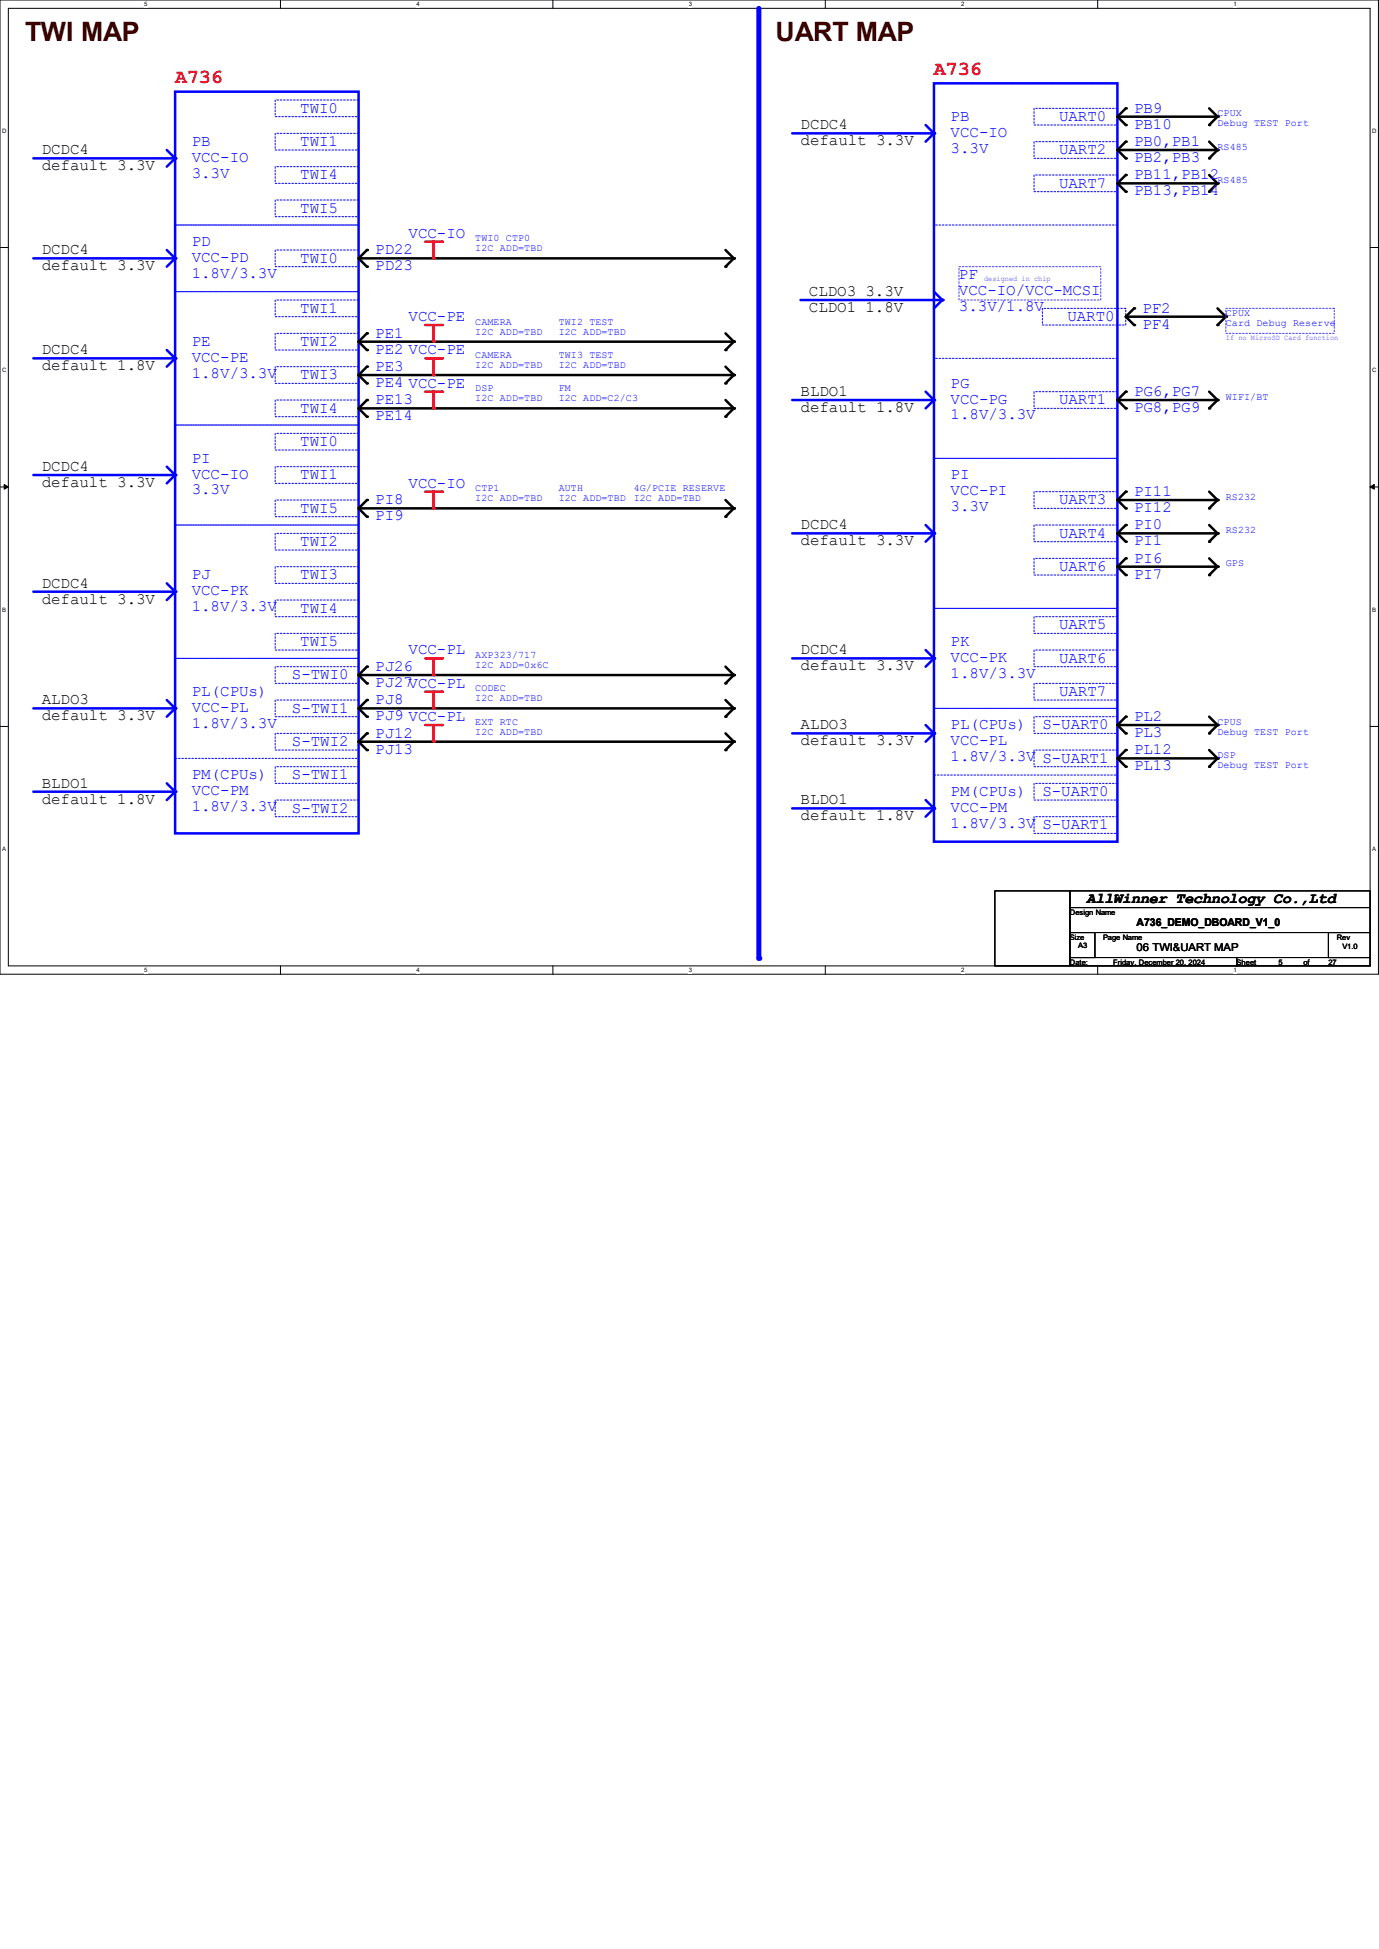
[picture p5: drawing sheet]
<svg xmlns="http://www.w3.org/2000/svg" width="210mm" height="297mm" viewBox="0 0 210 297" stroke-linecap="round" stroke-linejoin="round" font-family="sans-serif">
<path d="M0 0h209.9v148.5h-209.9zM1.3 1.3h207.4v145.9h-207.4z" fill="none" stroke="#000" stroke-width=".15"/>
<g fill="#fff">
<path d="M22 .1h.5v1h-.5z"/>
<path d="M22 147.3h.5v1h-.5z"/>
</g>
<path d="M42.7 0v1.3M42.7 147.2v1.3" fill="none" stroke="#000" stroke-width=".15"/>
<g fill="#fff">
<path d="M63.4 .1h.5v1h-.5z"/>
<path d="M63.4 147.3h.5v1h-.5z"/>
</g>
<path d="M84.2 0v1.3M84.2 147.2v1.3" fill="none" stroke="#000" stroke-width=".15"/>
<g fill="#fff">
<path d="M104.9 .1h.5v1h-.5z"/>
<path d="M104.9 147.3h.5v1h-.5z"/>
</g>
<path d="M125.7 0v1.3M125.7 147.2v1.3" fill="none" stroke="#000" stroke-width=".15"/>
<g fill="#fff">
<path d="M146.4 .1h.5v1h-.5z"/>
<path d="M146.4 147.3h.5v1h-.5z"/>
</g>
<path d="M167.2 0v1.3M167.2 147.2v1.3" fill="none" stroke="#000" stroke-width=".15"/>
<g fill="#fff">
<path d="M187.9 .1h.5v1h-.5z"/>
<path d="M187.9 147.3h.5v1h-.5z"/>
<path d="M.3 19.5h.7v1h-.7z"/>
<path d="M209 19.5h.6v1h-.6z"/>
<path d="M.3 55.9h.7v1h-.7z"/>
<path d="M209 55.9h.6v1h-.6z"/>
</g>
<path d="M0 37.7h1.3M208.7 37.7h1.2" fill="none" stroke="#000" stroke-width=".15"/>
<g fill="#fff">
<path d="M.3 92.4h.6v1h-.6z"/>
<path d="M209 92.4h.6v1h-.6z"/>
</g>
<path d="M0 74.2h1.3M208.7 74.2h1.2" fill="none" stroke="#000" stroke-width=".15"/>
<path d="M.6 73.8l.7 .4-.7 .3zM208.7 74.2l.6-.4v.7z" fill="#000" stroke="#000" stroke-width=".15"/>
<g fill="#fff">
<path d="M.3 128.9h.6v1h-.6z"/>
<path d="M209 128.9h.5v1h-.5z"/>
</g>
<path d="M0 110.7h1.3M208.7 110.7h1.2" fill="none" stroke="#000" stroke-width=".15"/>
<g fill="none" stroke="#00f" stroke-width=".15" stroke-dasharray=".3">
<path d="M26.7 34.3h27.9v10.1h-27.9zM41.9 20.3h12.7v2.6h-12.7zM41.9 38.1h12.7v2.5h-12.7zM26.7 44.4h27.9v20.4h-27.9zM41.9 55.9h12.7v2.5h-12.7zM41.9 50.8h12.7v2.5h-12.7zM41.9 45.7h12.7v2.6h-12.7zM26.7 64.8h27.9v15.2h-27.9zM41.9 61h12.7v2.5h-12.7zM41.9 71.1h12.7v2.6h-12.7zM41.9 76.2h12.7v2.5h-12.7zM41.9 66h12.7v2.6h-12.7z"/>
<path d="M26.7 80h27.9v20.3h-27.9z"/>
</g>
<path d="M26.7 14h27.9v113h-27.9zM5.1 24.1h21.6" fill="none" stroke="#00f" stroke-width=".38"/>
<circle cx="26.7" cy="24.1" r=".19" fill="#00f"/>
<path d="M26.7 14h27.9v20.3h-27.9zM41.9 15.2h12.7v2.6h-12.7zM41.9 25.4h12.7v2.5h-12.7zM41.9 30.5h12.7v2.5h-12.7z" fill="none" stroke="#00f" stroke-width=".15" stroke-dasharray=".3"/>
<path d="M26.7 24.1l-1.3 1.3" fill="none" stroke="#00f" stroke-width=".38"/>
<circle cx="26.7" cy="24.1" r=".19" fill="#00f"/>
<path d="M25.4 22.9l1.3 1.2" fill="none" stroke="#00f" stroke-width=".38"/>
<circle cx="26.7" cy="24.1" r=".19" fill="#00f"/>
<path d="M5.1 39.4h21.6" fill="none" stroke="#00f" stroke-width=".38"/>
<circle cx="26.7" cy="39.4" r=".19" fill="#00f"/>
<path d="M25.4 38.1l1.3 1.3" fill="none" stroke="#00f" stroke-width=".38"/>
<circle cx="26.7" cy="39.4" r=".19" fill="#00f"/>
<path d="M26.7 39.4l-1.3 1.2" fill="none" stroke="#00f" stroke-width=".38"/>
<circle cx="26.7" cy="39.4" r=".19" fill="#00f"/>
<path d="M5.1 54.6h21.6" fill="none" stroke="#00f" stroke-width=".38"/>
<circle cx="26.7" cy="54.6" r=".19" fill="#00f"/>
<path d="M26.7 54.6l-1.3 1.3" fill="none" stroke="#00f" stroke-width=".38"/>
<circle cx="26.7" cy="54.6" r=".19" fill="#00f"/>
<path d="M25.4 53.3l1.3 1.3" fill="none" stroke="#00f" stroke-width=".38"/>
<circle cx="26.7" cy="54.6" r=".19" fill="#00f"/>
<path d="M5.1 72.4h21.6" fill="none" stroke="#00f" stroke-width=".38"/>
<circle cx="26.7" cy="72.4" r=".19" fill="#00f"/>
<path d="M26.7 72.4l-1.3 1.3" fill="none" stroke="#00f" stroke-width=".38"/>
<circle cx="26.7" cy="72.4" r=".19" fill="#00f"/>
<path d="M25.4 71.1l1.3 1.3" fill="none" stroke="#00f" stroke-width=".38"/>
<circle cx="26.7" cy="72.4" r=".19" fill="#00f"/>
<path d="M41.9 86.4h12.7v2.5h-12.7zM41.9 81.3h12.7v2.5h-12.7zM41.9 91.4h12.7v2.6h-12.7zM41.9 96.5h12.7v2.6h-12.7zM26.7 100.3h27.9v15.3h-27.9zM41.9 106.7h12.7v2.5h-12.7zM41.9 111.8h12.7v2.5h-12.7zM41.9 101.6h12.7v2.5h-12.7zM41.9 116.8h12.7v2.6h-12.7zM41.9 121.9h12.7v2.6h-12.7z" fill="none" stroke="#00f" stroke-width=".15" stroke-dasharray=".3"/>
<path d="M5.1 90.2h21.6" fill="none" stroke="#00f" stroke-width=".38"/>
<circle cx="26.7" cy="90.2" r=".19" fill="#00f"/>
<path d="M26.7 90.2l-1.3 1.2" fill="none" stroke="#00f" stroke-width=".38"/>
<circle cx="26.7" cy="90.2" r=".19" fill="#00f"/>
<path d="M25.4 88.9l1.3 1.3" fill="none" stroke="#00f" stroke-width=".38"/>
<circle cx="26.7" cy="90.2" r=".19" fill="#00f"/>
<path d="M5.1 107.9h21.6" fill="none" stroke="#00f" stroke-width=".38"/>
<circle cx="26.7" cy="108" r=".19" fill="#00f"/>
<path d="M26.7 107.9l-1.3 1.3" fill="none" stroke="#00f" stroke-width=".38"/>
<circle cx="26.7" cy="108" r=".19" fill="#00f"/>
<path d="M25.4 106.7l1.3 1.2" fill="none" stroke="#00f" stroke-width=".38"/>
<circle cx="26.7" cy="108" r=".19" fill="#00f"/>
<path d="M5.1 120.6h21.6" fill="none" stroke="#00f" stroke-width=".38"/>
<circle cx="26.7" cy="120.6" r=".19" fill="#00f"/>
<path d="M26.7 120.6l-1.3 1.3" fill="none" stroke="#00f" stroke-width=".38"/>
<circle cx="26.7" cy="120.6" r=".19" fill="#00f"/>
<path d="M25.4 119.4l1.3 1.2" fill="none" stroke="#00f" stroke-width=".38"/>
<circle cx="26.7" cy="120.6" r=".19" fill="#00f"/>
<path d="M64.8 49.5h2.5" fill="none" stroke="#f00" stroke-width=".38"/>
<circle cx="67.3" cy="49.5" r=".19" fill="#f00"/>
<path d="M54.6 52.1h57.2M54.6 52.1l1.3 1.2M55.9 50.8l-1.3 1.3M110.5 50.8l1.3 1.3M111.8 52.1l-1.3 1.2" fill="none" stroke="#000" stroke-width=".38"/>
<g fill="#000">
<circle cx="55.9" cy="53.3" r=".19"/>
<circle cx="55.9" cy="50.8" r=".19"/>
<circle cx="110.5" cy="53.3" r=".19"/>
<circle cx="111.8" cy="52.1" r=".19"/>
</g>
<path d="M64.8 74.9h2.5" fill="none" stroke="#f00" stroke-width=".38"/>
<circle cx="67.3" cy="74.9" r=".19" fill="#f00"/>
<path d="M55.9 76.2l-1.3 1.3h57.2l-1.3-1.3" fill="none" stroke="#000" stroke-width=".38"/>
<g fill="#000">
<circle cx="55.9" cy="76.2" r=".19"/>
<circle cx="111.8" cy="77.5" r=".19"/>
</g>
<path d="M66 74.9v2.6" fill="none" stroke="#f00" stroke-width=".38"/>
<circle cx="66" cy="77.5" r=".19" fill="#f00"/>
<path d="M66 49.5v2.6" fill="none" stroke="#f00" stroke-width=".38"/>
<circle cx="66" cy="52.1" r=".19" fill="#f00"/>
<path d="M157.5 21.6h12.7v2.5h-12.7zM158.7 47h12.7v2.5h-12.7z" fill="none" stroke="#00f" stroke-width=".15" stroke-dasharray=".3"/>
<path d="M142.2 12.7h28v115.6h-28zM120.6 20.3h21.6" fill="none" stroke="#00f" stroke-width=".38"/>
<circle cx="142.2" cy="20.3" r=".19" fill="#00f"/>
<path d="M142.2 12.7h28v21.6h-28zM157.5 16.5h12.7v2.5h-12.7zM157.5 26.7h12.7v2.5h-12.7z" fill="none" stroke="#00f" stroke-width=".15" stroke-dasharray=".3"/>
<path d="M142.2 20.3l-1.2 1.3" fill="none" stroke="#00f" stroke-width=".38"/>
<circle cx="142.2" cy="20.3" r=".19" fill="#00f"/>
<path d="M141 19l1.2 1.3" fill="none" stroke="#00f" stroke-width=".38"/>
<circle cx="142.2" cy="20.3" r=".19" fill="#00f"/>
<path d="M120.6 81.3h21.6" fill="none" stroke="#00f" stroke-width=".38"/>
<circle cx="142.2" cy="81.3" r=".19" fill="#00f"/>
<path d="M142.2 81.3l-1.2 1.2" fill="none" stroke="#00f" stroke-width=".38"/>
<circle cx="142.2" cy="81.3" r=".19" fill="#00f"/>
<path d="M157.5 94h12.7v2.5h-12.7zM157.5 99.1h12.7v2.5h-12.7zM142.2 107.9h28v10.2h-28zM157.5 104.1h12.7v2.6h-12.7zM157.5 114.3h12.7v2.5h-12.7zM157.5 109.2h12.7v2.6h-12.7zM157.5 119.4h12.7v2.5h-12.7zM157.5 124.5h12.7v2.5h-12.7z" fill="none" stroke="#00f" stroke-width=".15" stroke-dasharray=".3"/>
<path d="M120.6 100.3h21.6" fill="none" stroke="#00f" stroke-width=".38"/>
<circle cx="142.2" cy="100.3" r=".19" fill="#00f"/>
<path d="M142.2 100.3l-1.2 1.3" fill="none" stroke="#00f" stroke-width=".38"/>
<circle cx="142.2" cy="100.3" r=".19" fill="#00f"/>
<path d="M141 99.1l1.2 1.2" fill="none" stroke="#00f" stroke-width=".38"/>
<circle cx="142.2" cy="100.3" r=".19" fill="#00f"/>
<path d="M120.6 111.8h21.6" fill="none" stroke="#00f" stroke-width=".38"/>
<circle cx="142.2" cy="111.8" r=".19" fill="#00f"/>
<path d="M142.2 111.8l-1.2 1.2" fill="none" stroke="#00f" stroke-width=".38"/>
<circle cx="142.2" cy="111.8" r=".19" fill="#00f"/>
<path d="M141 110.5l1.2 1.3" fill="none" stroke="#00f" stroke-width=".38"/>
<circle cx="142.2" cy="111.8" r=".19" fill="#00f"/>
<path d="M120.6 123.2h21.6" fill="none" stroke="#00f" stroke-width=".38"/>
<circle cx="142.2" cy="123.2" r=".19" fill="#00f"/>
<path d="M142.2 123.2l-1.2 1.3" fill="none" stroke="#00f" stroke-width=".38"/>
<circle cx="142.2" cy="123.2" r=".19" fill="#00f"/>
<path d="M141 121.9l1.2 1.3" fill="none" stroke="#00f" stroke-width=".38"/>
<circle cx="142.2" cy="123.2" r=".19" fill="#00f"/>
<path d="M121.9 45.7h21.6" fill="none" stroke="#00f" stroke-width=".38"/>
<circle cx="143.5" cy="45.7" r=".19" fill="#00f"/>
<path d="M143.5 45.7l-1.3 1.3" fill="none" stroke="#00f" stroke-width=".38"/>
<circle cx="143.5" cy="45.7" r=".19" fill="#00f"/>
<path d="M142.2 44.4l1.3 1.3" fill="none" stroke="#00f" stroke-width=".38"/>
<circle cx="143.5" cy="45.7" r=".19" fill="#00f"/>
<path d="M146 40.6h21.6v5.1h-21.6z" fill="none" stroke="#8000ff" stroke-width=".15" stroke-dasharray=".3 .3"/>
<path d="M141 80l1.2 1.3" fill="none" stroke="#00f" stroke-width=".38"/>
<circle cx="142.2" cy="81.3" r=".19" fill="#00f"/>
<path d="M142.2 54.6h28v15.2h-28zM157.5 59.7h12.7v2.5h-12.7z" fill="none" stroke="#00f" stroke-width=".15" stroke-dasharray=".3"/>
<path d="M120.6 61h21.6" fill="none" stroke="#00f" stroke-width=".38"/>
<circle cx="142.2" cy="61" r=".19" fill="#00f"/>
<path d="M142.2 61l-1.2 1.2" fill="none" stroke="#00f" stroke-width=".38"/>
<circle cx="142.2" cy="61" r=".19" fill="#00f"/>
<path d="M141 59.7l1.2 1.3" fill="none" stroke="#00f" stroke-width=".38"/>
<circle cx="142.2" cy="61" r=".19" fill="#00f"/>
<path d="M142.2 69.8h28v22.9h-28zM157.5 74.9h12.7v2.6h-12.7zM142.2 92.7h28v15.2h-28z" fill="none" stroke="#00f" stroke-width=".15" stroke-dasharray=".3"/>
<path d="M115.6 1.3v144.7" fill="none" stroke="#00f" stroke-width=".76"/>
<circle cx="115.6" cy="146" r=".38" fill="#00f"/>
<g fill="none" stroke="#000" stroke-width=".38">
<path d="M170.2 17.8h15.2M170.2 17.8l1.2 1.2M171.4 16.5l-1.2 1.3M184.1 16.5l1.3 1.3M185.4 17.8l-1.3 1.2M171.4 48.3h15.3M171.4 48.3l1.3 1.2M171.4 59.7l-1.2 1.3M172.7 47l-1.3 1.3M184.1 59.7l1.3 1.3M185.4 47l1.3 1.3M186.7 48.3l-1.3 1.2"/>
<path d="M170.2 61h15.2M170.2 61l1.2 1.2M185.4 61l-1.3 1.2M170.2 110.5h15.2M170.2 110.5l1.2 1.3M171.4 109.2l-1.2 1.3M184.1 109.2l1.3 1.3M185.4 110.5l-1.3 1.3"/>
</g>
<g fill="#000">
<circle cx="171.4" cy="19" r=".19"/>
<circle cx="171.4" cy="16.5" r=".19"/>
<circle cx="184.2" cy="19" r=".19"/>
<circle cx="185.4" cy="17.8" r=".19"/>
<circle cx="171.5" cy="59.7" r=".19"/>
<circle cx="172.7" cy="49.5" r=".19"/>
<circle cx="172.7" cy="47" r=".19"/>
<circle cx="185.4" cy="49.5" r=".19"/>
<circle cx="186.7" cy="48.3" r=".19"/>
<circle cx="171.4" cy="62.2" r=".19"/>
<circle cx="184.2" cy="62.2" r=".19"/>
<circle cx="185.4" cy="61" r=".19"/>
<circle cx="171.4" cy="111.8" r=".19"/>
<circle cx="171.4" cy="109.2" r=".19"/>
<circle cx="184.2" cy="111.8" r=".19"/>
<circle cx="185.4" cy="110.5" r=".19"/>
</g>
<path d="M186.7 47h16.5v3.8h-16.5z" fill="none" stroke="#8000ff" stroke-width=".15" stroke-dasharray=".3 .3"/>
<path d="M64.8 36.8h2.5" fill="none" stroke="#f00" stroke-width=".38"/>
<circle cx="67.3" cy="36.8" r=".19" fill="#f00"/>
<path d="M54.6 39.4l1.3 1.2M54.6 39.4h57.2M55.9 38.1l-1.3 1.3M110.5 38.1l1.3 1.3M111.8 39.4l-1.3 1.2" fill="none" stroke="#000" stroke-width=".38"/>
<g fill="#000">
<circle cx="55.9" cy="38.1" r=".19"/>
<circle cx="111.8" cy="39.4" r=".19"/>
<circle cx="55.9" cy="40.6" r=".19"/>
<circle cx="110.5" cy="40.6" r=".19"/>
</g>
<path d="M66 36.8v2.6" fill="none" stroke="#f00" stroke-width=".38"/>
<circle cx="66" cy="39.4" r=".19" fill="#f00"/>
<path d="M54.6 77.5l1.3 1.2M111.8 77.5l-1.3 1.2" fill="none" stroke="#000" stroke-width=".38"/>
<g fill="#000">
<circle cx="55.9" cy="78.7" r=".19"/>
<circle cx="110.5" cy="78.7" r=".19"/>
</g>
<path d="M64.8 54.6h2.5" fill="none" stroke="#f00" stroke-width=".38"/>
<circle cx="67.3" cy="54.6" r=".19" fill="#f00"/>
<path d="M54.6 57.1h57.2M54.6 57.1l1.3 1.3M55.9 55.9l-1.3 1.2M110.5 55.9l1.3 1.2M111.8 57.1l-1.3 1.3" fill="none" stroke="#000" stroke-width=".38"/>
<g fill="#000">
<circle cx="55.9" cy="55.9" r=".19"/>
<circle cx="55.9" cy="58.4" r=".19"/>
<circle cx="110.5" cy="58.4" r=".19"/>
<circle cx="111.8" cy="57.1" r=".19"/>
</g>
<path d="M66 54.6v2.5" fill="none" stroke="#f00" stroke-width=".38"/>
<circle cx="66" cy="57.1" r=".19" fill="#f00"/>
<path d="M64.8 105.4h2.5" fill="none" stroke="#f00" stroke-width=".38"/>
<circle cx="67.3" cy="105.4" r=".19" fill="#f00"/>
<path d="M54.6 107.9h57.2M54.6 107.9l1.3 1.3M55.9 106.7l-1.3 1.2M110.5 106.7l1.3 1.2M111.8 107.9l-1.3 1.3" fill="none" stroke="#000" stroke-width=".38"/>
<g fill="#000">
<circle cx="55.9" cy="109.2" r=".19"/>
<circle cx="55.9" cy="106.7" r=".19"/>
<circle cx="110.5" cy="109.2" r=".19"/>
<circle cx="111.8" cy="108" r=".19"/>
</g>
<path d="M66 105.4v2.5" fill="none" stroke="#f00" stroke-width=".38"/>
<circle cx="66" cy="108" r=".19" fill="#f00"/>
<path d="M64.8 110.5h2.5" fill="none" stroke="#f00" stroke-width=".38"/>
<circle cx="67.3" cy="110.5" r=".19" fill="#f00"/>
<path d="M54.6 113h57.2M54.6 113l1.3 1.3M55.9 111.8l-1.3 1.2M110.5 111.8l1.3 1.2M111.8 113l-1.3 1.3" fill="none" stroke="#000" stroke-width=".38"/>
<g fill="#000">
<circle cx="55.9" cy="114.3" r=".19"/>
<circle cx="55.9" cy="111.8" r=".19"/>
<circle cx="110.5" cy="114.3" r=".19"/>
<circle cx="111.8" cy="113" r=".19"/>
</g>
<path d="M66 110.5v2.5" fill="none" stroke="#f00" stroke-width=".38"/>
<circle cx="66" cy="113" r=".19" fill="#f00"/>
<path d="M170.2 76.2h15.2M170.2 76.2l1.2 1.3M171.4 74.9l-1.2 1.3M184.1 74.9l1.3 1.3M185.4 76.2l-1.3 1.3" fill="none" stroke="#000" stroke-width=".38"/>
<g fill="#000">
<circle cx="171.4" cy="74.9" r=".19"/>
<circle cx="171.5" cy="77.5" r=".19"/>
<circle cx="184.2" cy="77.5" r=".19"/>
<circle cx="185.4" cy="76.2" r=".19"/>
</g>
<path d="M64.8 100.3h2.5" fill="none" stroke="#f00" stroke-width=".38"/>
<circle cx="67.3" cy="100.3" r=".19" fill="#f00"/>
<path d="M54.6 102.9h57.2M54.6 102.9l1.3 1.2M55.9 101.6l-1.3 1.3M110.5 101.6l1.3 1.3M111.8 102.9l-1.3 1.2" fill="none" stroke="#000" stroke-width=".38"/>
<g fill="#000">
<circle cx="55.9" cy="101.6" r=".19"/>
<circle cx="55.9" cy="104.1" r=".19"/>
<circle cx="110.5" cy="104.1" r=".19"/>
<circle cx="111.8" cy="102.9" r=".19"/>
</g>
<path d="M66 100.3v2.6" fill="none" stroke="#f00" stroke-width=".38"/>
<circle cx="66" cy="102.9" r=".19" fill="#f00"/>
<path d="M54.6 62.2h57.2M54.6 62.2l1.3 1.3M55.9 61l-1.3 1.2M110.5 61l1.3 1.2M111.8 62.2l-1.3 1.3" fill="none" stroke="#000" stroke-width=".38"/>
<g fill="#000">
<circle cx="55.9" cy="63.5" r=".19"/>
<circle cx="55.9" cy="61" r=".19"/>
<circle cx="110.5" cy="63.5" r=".19"/>
<circle cx="111.8" cy="62.2" r=".19"/>
</g>
<path d="M66 59.7v2.5" fill="none" stroke="#f00" stroke-width=".38"/>
<circle cx="66" cy="62.2" r=".19" fill="#f00"/>
<path d="M64.8 59.7h2.5" fill="none" stroke="#f00" stroke-width=".38"/>
<circle cx="67.3" cy="59.7" r=".19" fill="#f00"/>
<path d="M66 59.7v2.5" fill="none" stroke="#f00" stroke-width=".38"/>
<circle cx="66" cy="62.2" r=".19" fill="#f00"/>
<g fill="none" stroke="#000" stroke-width=".38">
<path d="M170.2 22.9h15.2M170.2 22.9l1.2 1.2M170.2 27.9h15.2M170.2 27.9l1.2 1.3M171.4 21.6l-1.2 1.3M171.4 26.7l-1.2 1.2M184.1 21.6l1.3 1.3M184.1 26.7l1.3 1.2M185.4 22.9l-1.3 1.2M185.4 27.9l-1.3 1.3M170.2 81.3h15.2M170.2 81.3l1.2 1.2"/>
<path d="M170.2 86.4h15.2M170.2 86.4l1.2 1.2M171.4 80l-1.2 1.3M171.4 85.1l-1.2 1.3M184.1 80l1.3 1.3M184.1 85.1l1.3 1.3M185.4 81.3l-1.3 1.2M185.4 86.4l-1.3 1.2M170.2 115.6h15.2M170.2 115.6l1.2 1.2M171.4 114.3l-1.2 1.3M184.1 114.3l1.3 1.3"/>
<path d="M185.4 115.6l-1.3 1.2"/>
</g>
<g fill="#000">
<circle cx="171.4" cy="24.1" r=".19"/>
<circle cx="171.4" cy="29.2" r=".19"/>
<circle cx="171.4" cy="21.6" r=".19"/>
<circle cx="171.4" cy="26.7" r=".19"/>
<circle cx="184.2" cy="29.2" r=".19"/>
<circle cx="184.2" cy="24.1" r=".19"/>
<circle cx="185.4" cy="27.9" r=".19"/>
<circle cx="185.4" cy="22.9" r=".19"/>
<circle cx="171.4" cy="80" r=".19"/>
<circle cx="171.5" cy="82.5" r=".19"/>
<circle cx="171.5" cy="87.6" r=".19"/>
<circle cx="171.5" cy="85.1" r=".19"/>
<circle cx="184.2" cy="87.6" r=".19"/>
<circle cx="184.2" cy="82.6" r=".19"/>
<circle cx="185.4" cy="86.4" r=".19"/>
<circle cx="185.4" cy="81.3" r=".19"/>
<circle cx="171.4" cy="116.8" r=".19"/>
<circle cx="171.4" cy="114.3" r=".19"/>
<circle cx="184.1" cy="116.8" r=".19"/>
<circle cx="185.4" cy="115.6" r=".19"/>
</g>
<path d="M157.5 80h12.7v2.5h-12.7zM157.5 85.1h12.7v2.5h-12.7z" fill="none" stroke="#00f" stroke-width=".15" stroke-dasharray=".3"/>
<path d="M151.5 135.8h11.4v11.4h-11.4zM162.9 135.8h45.8v2.5h-45.8zM162.9 138.3h45.8v3.8h-45.8zM162.9 142.1h3.9v3.8h-3.9zM162.9 145.9h25.4v1.3h-25.4zM188.3 145.9h20.4v1.3h-20.4zM202.3 142.1h6.4v3.8h-6.4z" fill="none" stroke="#000" stroke-width=".15"/>
<g font-size="4.1" fill="#400000">
<text x="3.8" y="6.3">TWI MAP</text>
<text x="118.1" y="6.3">UART MAP</text>
</g>
<g font-size="3" fill="#f00">
<text x="142.2" y="11.4">A736</text>
<text x="26.7" y="12.7">A736</text>
</g>
<g font-size="2.4" fill="#00f">
<text x="45.7" y="17.2">TWI0</text>
<text x="172.7" y="17.2">PB9</text>
<text x="29.2" y="22.3">PB</text>
<text x="45.7" y="22.3">TWI1</text>
<text x="144.8" y="18.5">PB</text>
<text x="144.8" y="20.9">VCC-IO</text>
<text x="144.8" y="23.3">3.3V</text>
<text x="161.3" y="23.5">UART2</text>
<text x="161.3" y="18.5">UART0</text>
<text x="172.7" y="19.6">PB10</text>
<text x="172.7" y="22.3">PB0,PB1</text>
<text x="29.2" y="24.7">VCC-IO</text>
<text x="29.2" y="27.1">3.3V</text>
<text x="45.7" y="27.3">TWI4</text>
<text x="161.3" y="28.6">UART7</text>
<text x="172.7" y="24.7">PB2,PB3</text>
<text x="172.7" y="27.3">PB11,PB12</text>
<text x="172.7" y="29.8">PB13,PB14</text>
<text x="45.7" y="32.4">TWI5</text>
<text x="29.2" y="37.5">PD</text>
<text x="29.2" y="39.9">VCC-PD</text>
<text x="45.7" y="40">TWI0</text>
<text x="57.1" y="38.8">PD22</text>
<text x="57.1" y="41.2">PD23</text>
<text x="62.2" y="36.2">VCC-IO</text>
<text x="29.2" y="42.3">1.8V/3.3V</text>
<text x="45.7" y="47.7">TWI1</text>
<text x="146" y="42.6">PF</text>
<text x="146" y="45">VCC-IO/VCC-MCSI</text>
<text x="146" y="47.4">3.3V/1.8V</text>
<text x="174" y="47.7">PF2</text>
<text x="29.2" y="52.7">PE</text>
<text x="45.7" y="52.7">TWI2</text>
<text x="57.1" y="51.5">PE1</text>
<text x="57.1" y="53.9">PE2 VCC-PE</text>
<text x="62.2" y="48.9">VCC-PE</text>
<text x="162.6" y="48.9">UART0</text>
<text x="174" y="50.1">PF4</text>
<text x="29.2" y="55.2">VCC-PE</text>
<text x="29.2" y="57.6">1.8V/3.3V</text>
<text x="45.7" y="57.8">TWI3</text>
<text x="57.1" y="56.6">PE3</text>
<text x="57.1" y="59">PE4 VCC-PE</text>
<text x="144.8" y="59.1">PG</text>
<text x="45.7" y="62.9">TWI4</text>
<text x="57.1" y="61.6">PE13</text>
<text x="57.1" y="64.1">PE14</text>
<text x="144.8" y="61.5">VCC-PG</text>
<text x="144.8" y="63.9">1.8V/3.3V</text>
<text x="161.3" y="61.6">UART1</text>
<text x="172.7" y="60.4">PG6,PG7</text>
<text x="172.7" y="62.8">PG8,PG9</text>
<text x="29.2" y="70.5">PI</text>
<text x="45.7" y="68">TWI0</text>
<text x="29.2" y="72.9">VCC-IO</text>
<text x="29.2" y="75.4">3.3V</text>
<text x="45.7" y="73.1">TWI1</text>
<text x="57.1" y="76.9">PI8</text>
<text x="62.2" y="74.3">VCC-IO</text>
<text x="144.8" y="73.1">PI</text>
<text x="144.8" y="75.5">VCC-PI</text>
<text x="144.8" y="77.9">3.3V</text>
<text x="161.3" y="76.9">UART3</text>
<text x="172.7" y="75.6">PI11</text>
<text x="45.7" y="78.1">TWI5</text>
<text x="45.7" y="83.2">TWI2</text>
<text x="57.1" y="79.3">PI9</text>
<text x="161.3" y="82">UART4</text>
<text x="172.7" y="78">PI12</text>
<text x="172.7" y="80.7">PI0</text>
<text x="172.7" y="83.1">PI1</text>
<text x="29.2" y="88.3">PJ</text>
<text x="45.7" y="88.3">TWI3</text>
<text x="161.3" y="87">UART6</text>
<text x="172.7" y="85.8">PI6</text>
<text x="172.7" y="88.2">PI7</text>
<text x="29.2" y="90.7">VCC-PK</text>
<text x="29.2" y="93.1">1.8V/3.3V</text>
<text x="45.7" y="93.4">TWI4</text>
<text x="161.3" y="95.9">UART5</text>
<text x="45.7" y="98.5">TWI5</text>
<text x="62.2" y="99.7">VCC-PL</text>
<text x="144.8" y="98.5">PK</text>
<text x="144.8" y="100.9">VCC-PK</text>
<text x="161.3" y="101">UART6</text>
<text x="29.2" y="106.1">PL(CPUs)</text>
<text x="44.4" y="103.5">S-TWI0</text>
<text x="57.1" y="107.4">PJ8</text>
<text x="57.1" y="102.3">PJ26</text>
<text x="57.1" y="104.7">PJ27VCC-PL</text>
<text x="144.8" y="103.3">1.8V/3.3V</text>
<text x="161.3" y="106.1">UART7</text>
<text x="29.2" y="108.5">VCC-PL</text>
<text x="29.2" y="110.9">1.8V/3.3V</text>
<text x="44.4" y="108.6">S-TWI1</text>
<text x="44.4" y="113.7">S-TWI2</text>
<text x="57.1" y="109.8">PJ9 VCC-PL</text>
<text x="57.1" y="112.4">PJ12</text>
<text x="144.8" y="111.2">PL(CPUs)</text>
<text x="144.8" y="113.6">VCC-PL</text>
<text x="158.7" y="111.2">S-UART0</text>
<text x="172.7" y="109.9">PL2</text>
<text x="172.7" y="112.3">PL3</text>
<text x="29.2" y="118.8">PM(CPUs)</text>
<text x="44.4" y="118.8">S-TWI1</text>
<text x="57.1" y="114.9">PJ13</text>
<text x="144.8" y="116">1.8V/3.3V</text>
<text x="158.7" y="116.2">S-UART1</text>
<text x="172.7" y="115">PL12</text>
<text x="172.7" y="117.4">PL13</text>
<text x="29.2" y="121.2">VCC-PM</text>
<text x="29.2" y="123.6">1.8V/3.3V</text>
<text x="44.4" y="123.9">S-TWI2</text>
<text x="144.8" y="121.3">PM(CPUs)</text>
<text x="144.8" y="123.7">VCC-PM</text>
<text x="158.7" y="121.3">S-UART0</text>
<text x="144.8" y="126.2">1.8V/3.3V</text>
<text x="158.7" y="126.4">S-UART1</text>
</g>
<g font-size="2.4">
<text x="6.3" y="23.5">DCDC4</text>
<text x="121.9" y="19.7">DCDC4</text>
<text x="121.9" y="22.1">default 3.3V</text>
<text x="6.3" y="26">default 3.3V</text>
<text x="6.3" y="38.8">DCDC4</text>
<text x="6.3" y="41.2">default 3.3V</text>
<text x="123.2" y="45.1">CLDO3 3.3V</text>
<text x="123.2" y="47.5">CLDO1 1.8V</text>
<text x="6.3" y="54">DCDC4</text>
<text x="6.3" y="56.4">default 1.8V</text>
<text x="121.9" y="60.4">BLDO1</text>
<text x="121.9" y="62.8">default 1.8V</text>
<text x="6.3" y="71.8">DCDC4</text>
<text x="6.3" y="74.2">default 3.3V</text>
<text x="121.9" y="80.7">DCDC4</text>
<text x="121.9" y="83.1">default 3.3V</text>
<text x="6.3" y="89.6">DCDC4</text>
<text x="6.3" y="92">default 3.3V</text>
<text x="121.9" y="99.7">DCDC4</text>
<text x="6.3" y="107.4">ALDO3</text>
<text x="121.9" y="102.2">default 3.3V</text>
<text x="6.3" y="109.8">default 3.3V</text>
<text x="121.9" y="111.2">ALDO3</text>
<text x="121.9" y="113.6">default 3.3V</text>
<text x="6.3" y="120.1">BLDO1</text>
<text x="6.3" y="122.5">default 1.8V</text>
<text x="121.9" y="122.6">BLDO1</text>
<text x="121.9" y="125">default 1.8V</text>
</g>
<text font-size="2.3" x="165.5" y="137.7">AllWinner Technology Co.,Ltd</text>
<g font-size="1.7">
<text x="173.1" y="141.1">A736_DEMO_DBOARD_V1_0</text>
<text x="173.1" y="144.9">06 TWI&amp;UART MAP</text>
</g>
<g font-size="1.5" fill="#00f">
<text x="185.4" y="17.7">CPUX</text>
<text x="185.4" y="19.3">Debug TEST Port</text>
<text x="185.4" y="22.8">RS485</text>
<text x="185.4" y="27.9">RS485</text>
<text x="72.4" y="36.8">TWI0 CTP0</text>
<text x="72.4" y="38.3">I2C ADD=TBD</text>
<text x="72.4" y="49.5">CAMERA</text>
<text x="72.4" y="51">I2C ADD=TBD</text>
<text x="85.1" y="49.5">TWI2 TEST</text>
<text x="85.1" y="51">I2C ADD=TBD</text>
<text x="186.7" y="48.2">CPUX</text>
<text x="186.7" y="49.7">Card Debug Reserve</text>
<text x="72.4" y="54.6">CAMERA</text>
<text x="72.4" y="56.1">I2C ADD=TBD</text>
<text x="72.4" y="59.6">DSP</text>
<text x="85.1" y="54.6">TWI3 TEST</text>
<text x="85.1" y="56.1">I2C ADD=TBD</text>
<text x="85.1" y="59.6">FM</text>
<text x="72.4" y="61.2">I2C ADD=TBD</text>
<text x="85.1" y="61.2">I2C ADD=C2/C3</text>
<text x="186.7" y="60.9">WIFI/BT</text>
<text x="72.4" y="74.9">CTP1</text>
<text x="72.4" y="76.4">I2C ADD=TBD</text>
<text x="85.1" y="74.9">AUTH</text>
<text x="85.1" y="76.4">I2C ADD=TBD</text>
<text x="96.5" y="74.9">4G/PCIE RESERVE</text>
<text x="96.5" y="76.4">I2C ADD=TBD</text>
<text x="186.7" y="76.2">RS232</text>
<text x="186.7" y="81.2">RS232</text>
<text x="186.7" y="86.3">GPS</text>
<text x="72.4" y="100.3">AXP323/717</text>
<text x="72.4" y="101.8">I2C ADD=0x6C</text>
<text x="72.4" y="105.4">CODEC</text>
<text x="72.4" y="106.9">I2C ADD=TBD</text>
<text x="72.4" y="110.4">EXT RTC</text>
<text x="72.4" y="112">I2C ADD=TBD</text>
<text x="185.4" y="110.4">CPUS</text>
<text x="185.4" y="112">Debug TEST Port</text>
<text x="185.4" y="115.5">DSP</text>
<text x="185.4" y="117.1">Debug TEST Port</text>
</g>
<g font-size="1.1" fill="#8000ff">
<text x="149.9" y="42.9">designed in chip</text>
<text x="186.7" y="51.8">If no MicroSD Card function</text>
</g>
<g font-size="1.1">
<text x="162.9" y="139.4">Design Name</text>
<text x="162.9" y="143.2">Size</text>
<text x="168" y="143.2">Page Name</text>
<text x="203.6" y="143.2">Rev</text>
<text x="162.9" y="147">Date:</text>
<text x="164.2" y="144.5">A3</text>
<text x="169.5" y="147">Friday, December 20, 2024</text>
<text x="188.3" y="147">Sheet</text>
<text x="194.7" y="147">5</text>
<text x="198.5" y="147">of</text>
<text x="202.3" y="147">27</text>
<text x="204.5" y="144.6">V1.0</text>
</g>
<g font-size=".9">
<text x="22" y=".9">5</text>
<text x="63.4" y=".9">4</text>
<text x="104.9" y=".9">3</text>
<text x="146.4" y=".9">2</text>
<text x="187.9" y=".9">1</text>
<text x=".3" y="20.3">D</text>
<text x="209" y="20.3">D</text>
<text x=".3" y="56.7">C</text>
<text x="209" y="56.7">C</text>
<text x=".3" y="93.2">B</text>
<text x="209" y="93.2">B</text>
<text x=".3" y="129.7">A</text>
<text x="209" y="129.7">A</text>
<text x="22" y="148.1">5</text>
<text x="63.4" y="148.1">4</text>
<text x="104.9" y="148.1">3</text>
<text x="146.4" y="148.1">2</text>
<text x="187.9" y="148.1">1</text>
</g>
</svg>
